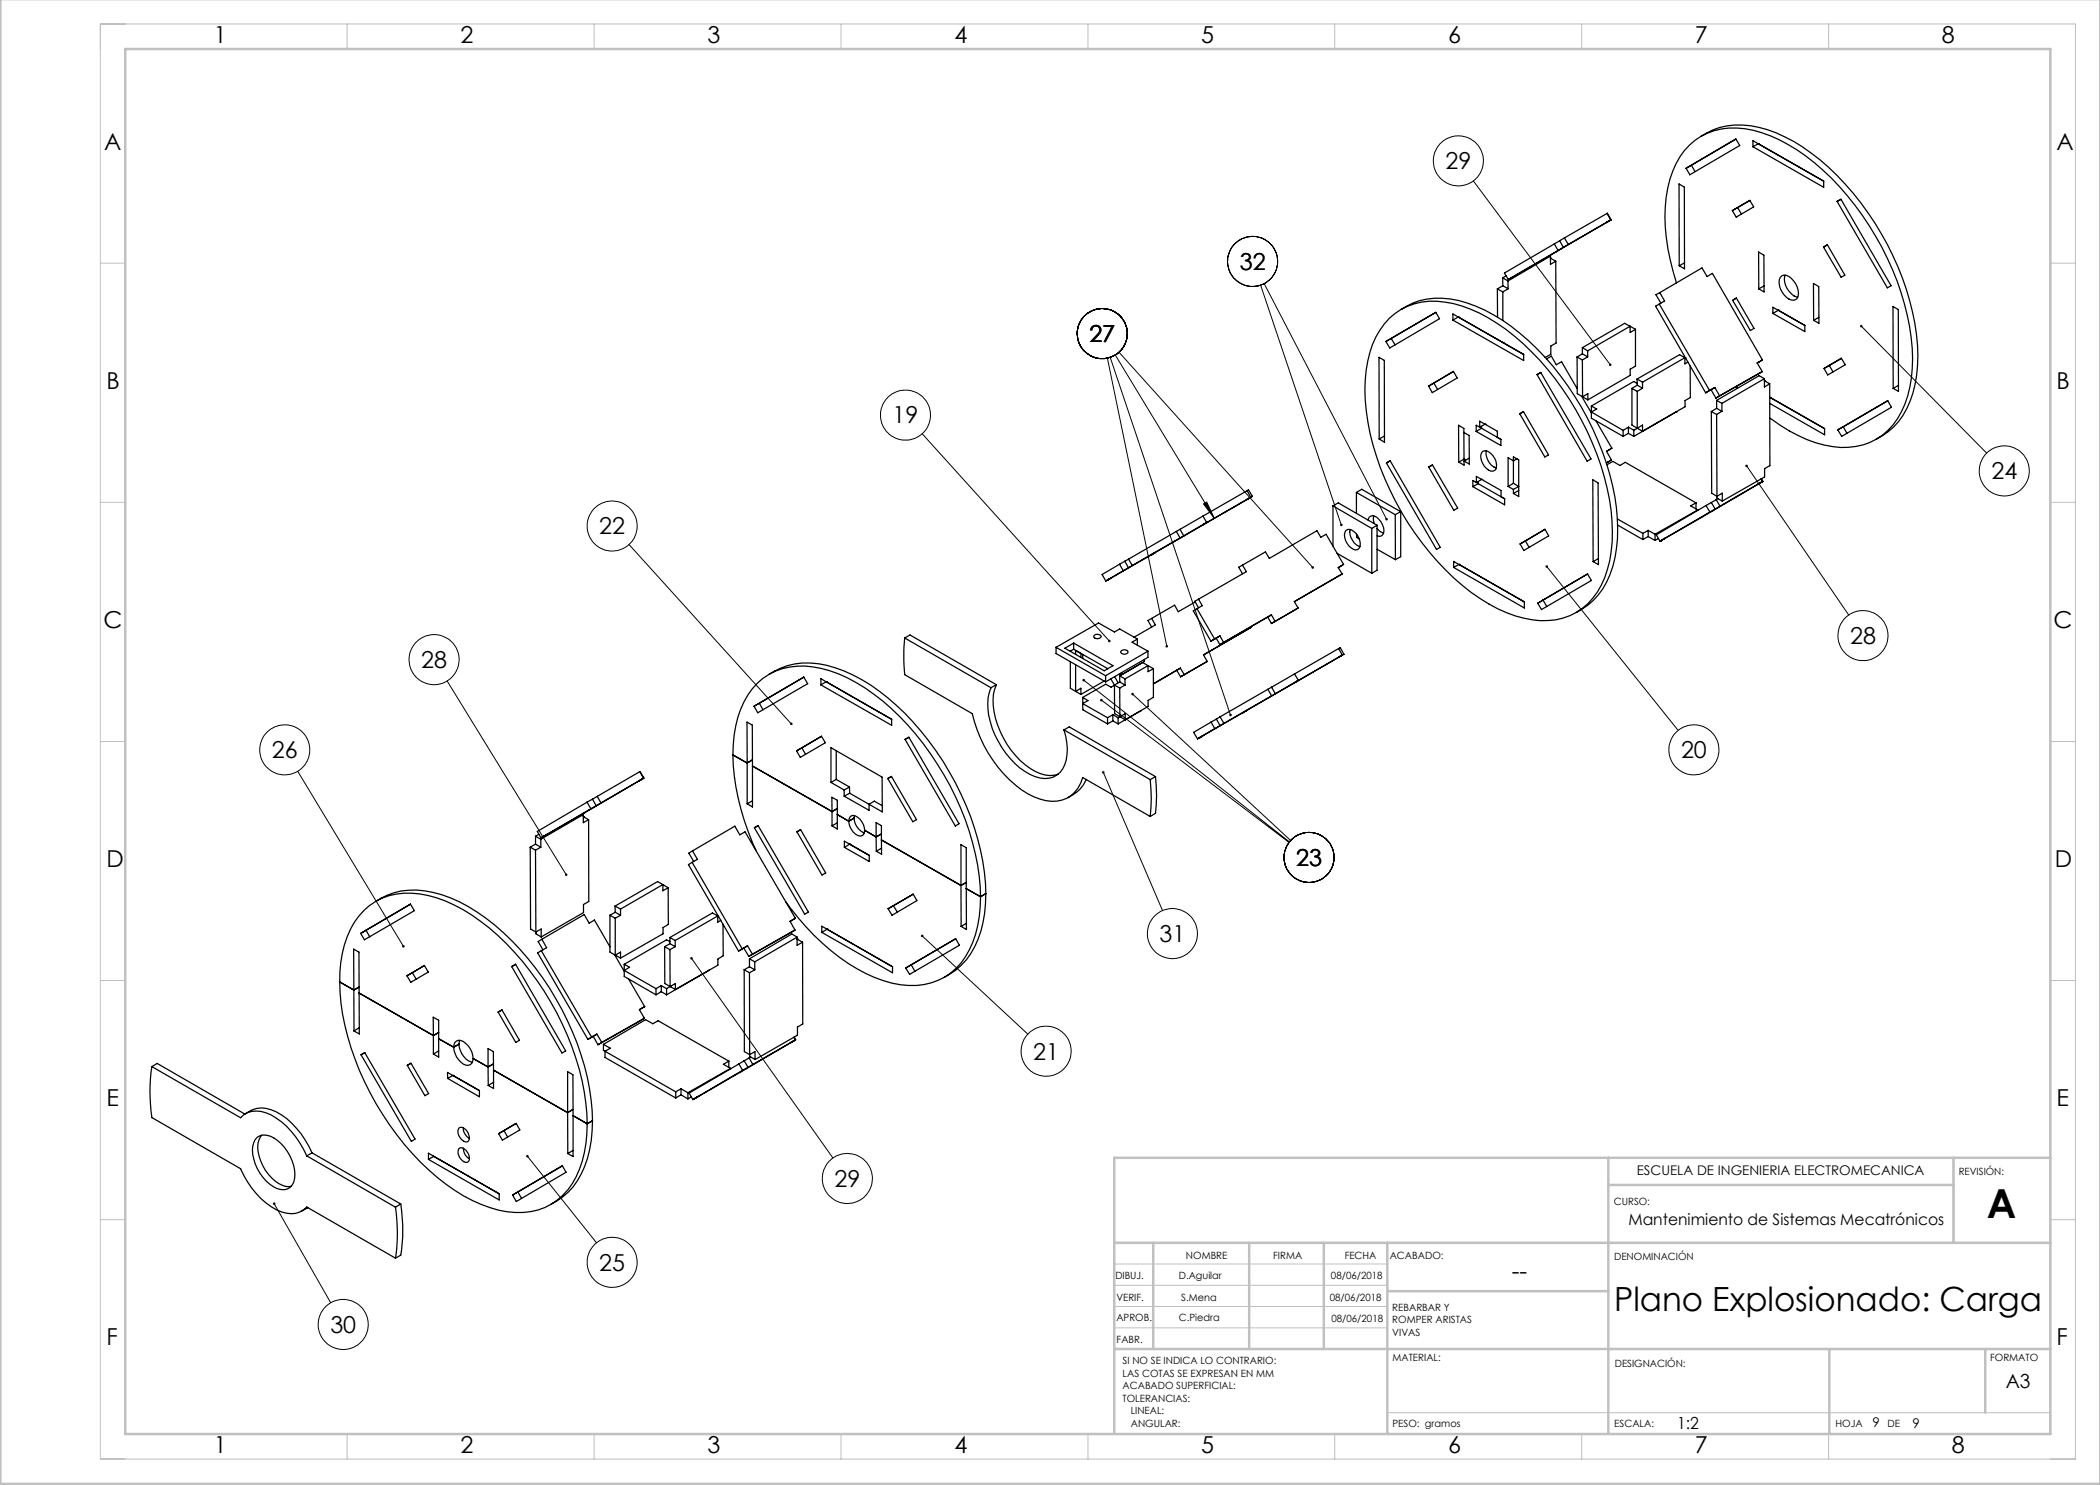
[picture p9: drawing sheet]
<svg xmlns="http://www.w3.org/2000/svg" width="420mm" height="297mm" viewBox="0 0 420 297" stroke-linecap="round" stroke-linejoin="round" font-family="sans-serif">
<g fill="none" stroke="#000" stroke-width=".2">
<path d="M294.7 36.2l27.4 36.8M252.1 57l16.2 48M252.8 56.7l24.5 47.2M221.5 71.6l11.9 57.7M222 71.5l24.1 71.5M223.1 71l19.8 32.6M223.8 70.4l38.7 43.1M372.3 65.2l25 25.4M184.4 86.7l37.5 41.5M349.3 93.2l20.4 29.8M125.8 108.9l32.5 35.9M240.7 100.8l.6-.4 1.6 3.2z"/>
<path d="M309.4 113.3l26.2 32.8M89.4 136.2l23.8 38.7M216.7 136l41.2 32.4M226.5 138.8l31.6 29.3M59.5 154.3l21.2 35M220.3 140l37.5 28.5M220.7 154.5l11.8 27.6M138.3 191.7l28.3 39.9M184.4 187.2l21.2 19.6M105.5 231.2l13.8 17.4M54.8 240.7l11.3 19.9"/>
<circle cx="291.7" cy="32.2" r="5"/>
<circle cx="250.5" cy="52.3" r="5"/>
<circle cx="220.4" cy="66.7" r="5"/>
<circle cx="181.1" cy="83" r="5"/>
<circle cx="400.9" cy="94.2" r="5"/>
<circle cx="122.4" cy="105.2" r="5"/>
<circle cx="86.8" cy="131.9" r="5"/>
<circle cx="372.6" cy="127.1" r="5"/>
<circle cx="56.9" cy="150" r="5"/>
<circle cx="338.8" cy="150" r="5"/>
<circle cx="261.8" cy="171.5" r="5"/>
<circle cx="234.5" cy="186.7" r="5"/>
<circle cx="209.2" cy="210.2" r="5"/>
<circle cx="169.5" cy="235.7" r="5"/>
<circle cx="122.4" cy="252.5" r="5"/>
<circle cx="68.6" cy="264.9" r="5"/>
</g>
<g fill="none" stroke="#c0c0c0" stroke-width=".2">
<path d="M20.1 4.8h395v287h-395zM69.4 4.8v5M118.8 4.8v5M168.2 4.8v5M217.6 4.8v5M266.9 4.8v5M316.3 4.8v5M365.7 4.8v5M20.1 52.6h4.9M410.1 52.6h5M20.1 100.5h4.9M410.1 100.5h5"/>
<path d="M20.1 148.3h4.9M410.1 148.3h5M20.1 196.1h4.9M410.1 196.1h5M20.1 243.9h4.9M222.8 257.1h54.7M222.8 252.8h54.7M410.1 243.9h5M222.8 261.3h54.7M222.8 265.6h54.7M69.4 286.8v5M118.8 286.8v5"/>
<path d="M168.2 286.8v5M217.6 286.8v5M266.9 286.8v5M277.5 282.5h132.6M316.3 286.8v5M365.7 286.8v5"/>
</g>
<g fill="none" stroke="#c0c0c0" stroke-width=".5">
<path d="M.1 -.1v296.9h419.9M25 9.8h385.1v277h-385.1zM321.6 237h69.1M321.7 231.6v55.2M390.7 231.6v17M410.1 231.6h-187.3v55.2M222.8 248.6h187.3M230.6 248.6v21.2M249.8 248.6v21.2M264.8 248.6v21.2M277.5 248.6v38.2M277.6 258.2h44.1"/>
<path d="M222.8 269.8h187.3M365.9 269.8v17M397.1 269.8v12.7"/>
</g>
<path d="M221.7 128l-.1 .2a.26 .26 0 0 0 .2 .2 .26 .26 0 0 0 .2 0l-.1-.2 .1 .2a.26 .26 0 0 0 .1-.4 .26 .26 0 0 0-.4 0zM309.2 113.1a.25 .25 0 0 0 0 .4 .25 .25 0 0 0 .4-.2 .25 .25 0 0 0-.4-.2l.2 .2zM184.3 187l.1 .2-.1-.2a.26 .26 0 0 0 .1 .4 .26 .26 0 0 0 .3-.3 .26 .26 0 0 0-.4-.1zM158.2 144.5l-.2 .1a.25 .25 0 0 0 .1 .4 .25 .25 0 0 0 .3 0l-.1-.2 .2 .1a.26 .26 0 0 0-.1-.3 .26 .26 0 0 0-.2-.1zM226.3 138.6a.25 .25 0 0 0 0 .5 .25 .25 0 0 0 .4-.2 .25 .25 0 0 0-.3-.3l.1 .2zM220.1 139.9a.25 .25 0 0 0 .1 .4 .25 .25 0 0 0 .3-.3 .25 .25 0 0 0-.4-.2l.2 .2zM216.5 135.9a.25 .25 0 0 0 .2 .4 .25 .25 0 0 0 .3-.3 .25 .25 0 0 0-.4-.1l.1 .1zM372.1 65a.24 .24 0 0 0 0 .4 .24 .24 0 0 0 .4-.1 .25 .25 0 0 0-.4-.3l.2 .2zM105.4 231l.1 .2-.2-.2a.26 .26 0 0 0 0 .5 .26 .26 0 0 0 .4-.2 .26 .26 0 0 0-.3-.3zM80.5 189.1a.25 .25 0 0 0 0 .3 .25 .25 0 0 0 .3 .1l-.1-.2 .2 .1a.25 .25 0 0 0 0-.3 .25 .25 0 0 0-.4 0zM240.7 100.8l.6-.4 1.6 3.2zM262.4 113.3a.26 .26 0 0 0 0 .4 .26 .26 0 0 0 .3 0l-.2-.2 .2 .2a.26 .26 0 0 0 0-.4 .26 .26 0 0 0-.3 0zM245.9 142.8a.27 .27 0 0 0 0 .4 .27 .27 0 0 0 .3 .1l-.1-.3 .1 .3a.26 .26 0 0 0 .1-.4 .26 .26 0 0 0-.4-.1zM233.2 129.1a.25 .25 0 0 0-.1 .3 .25 .25 0 0 0 .3 .1v-.2v.2a.25 .25 0 0 0 .2-.4 .25 .25 0 0 0-.4 0zM349.2 93a.25 .25 0 0 0 0 .4 .25 .25 0 0 0 .4-.2 .25 .25 0 0 0-.3-.3l-.1 .1 .1 .2zM113.1 174.8a.25 .25 0 0 0-.1 .3 .25 .25 0 0 0 .4 .1l-.2-.3 .2 .2a.25 .25 0 0 0 0-.3 .25 .25 0 0 0-.3 0zM138.1 191.4a.26 .26 0 0 0 .1 .5 .26 .26 0 0 0 .4-.2 .26 .26 0 0 0-.4-.3l.1 .3zM321.8 72.8a.26 .26 0 0 0 .1 .3 .26 .26 0 0 0 .3 .1l-.1-.2 .1 .2 .1-.3a.25 .25 0 0 0-.2-.2 .25 .25 0 0 0-.3 .1zM268.1 104.8a.27 .27 0 0 0 0 .3 .27 .27 0 0 0 .3 .1l-.1-.2 .1 .2a.26 .26 0 0 0 .1-.4 .26 .26 0 0 0-.4 0zM277.1 103.7v.3l.3 .1-.1-.2 .1 .2a.26 .26 0 0 0 .1-.5 .26 .26 0 0 0-.4 .1zM220.5 154.3a.25 .25 0 0 0 0 .4 .25 .25 0 0 0 .4-.2 .25 .25 0 0 0-.3-.3l.1 .3zM54.6 240.6a.25 .25 0 0 0 .1 .4 .25 .25 0 0 0 .3-.2 .25 .25 0 0 0-.3-.3l.1 .2z" fill="#000"/>
<g fill="none" stroke="#000" stroke-width=".25">
<path d="M335.8 36.8l1.1 .6v16.4l-1.1-.6zM337.2 33.7l10-5.9 .7 1.3-9.9 5.9zM338.3 33.1l-1.1 .6M338.3 33.1l.7 1.2M340.3 27.2a14.6 14.6 0 0 1 13.1-1.3 36.7 36.7 0 0 1 15.6 10.9 56.3 56.3 0 0 1 14.5 32.2 23.7 23.7 0 0 1-2.9 14.1 13.1 13.1 0 0 1-5.4 4.7M347.2 27.8l-8.9 5.3M350.6 28.1l14.1 8.1v1.3l-14.1-8.2zM351.6 28.7h.1M351.6 28.7l-1 .6M299.5 57.8l1.1 .6M299.5 57.8v5.6M300.5 55.6l1.1 .6"/>
<path d="M300.5 55.6l.1 1.5M300.6 58.4v5.7M300.6 57.1l1 .6M300.6 57.1l-1.1 .7M301.2 55.2l-.7 .4M301.6 56.2v1.5M301.6 57.7l-1 .7M301.7 55.9h.1M301.7 55.9l1-.6-1 .6M310 51.1l.1 .1M310.1 51.6h.1M310.1 51.2l-8.5 5"/>
<path d="M310.1 51.2v1.7l1-.7M310.1 51.6l1 .6M310.9 48.8l.7 1.3M310.9 48.8l-10 5.8 .8 1.3M311.1 52.2l.1 16.4-1 .6v1.7l-1.2 .6M311.6 50.1l-9.9 5.8M311.9 48.2l.8 1.3M311.9 48.2l-1 .6M312.7 49.5l-1.1 .6M312.9 47.6l.8 1.3M312.9 47.6l-1 .6M313.7 48.9l-1 .6"/>
<path d="M321.4 42.7l.8 1.3M321.4 42.7l-8.5 4.9M322.2 44l-8.5 4.9M322.2 44l-1 .6 1-.6M322.2 44l-20.5 11.9M332 58.5l8.4-4.9 1 1.7 1.1-.6 10 17.3M332 58.5l.9 1.7-1 .6M332 58.5l-.8 .4 1 1.7M335.3 56.6a38.8 38.8 0 0 1-1.7-19 14.4 14.4 0 0 1 7.9-11 16.2 16.2 0 0 1 12.7 .6 42.6 42.6 0 0 1 16.9 13.9 53.5 53.5 0 0 1 11.4 30.6 20.8 20.8 0 0 1-3.9 13.2 13 13 0 0 1-13.8 4.1 30.6 30.6 0 0 1-10.9-5.4M336.9 52.6l-1.1 .6M346.5 42.1l3.5-2 .7 1.3-3.5 2zM347.5 41.5l-1 .6"/>
<path d="M347.5 41.5l.8 1.3M350 40.1l-2.5 1.4M351.7 50.4l1.1 .6v7.4l-1-.6zM352.8 57.2l-1 .6M356.1 55.5a1.36 1.36 0 0 1 2.1 .2 3.7 3.7 0 0 1 1.2 4 1.42 1.42 0 0 1-2.1-.3 3.7 3.7 0 0 1-1.2-3.9zM357 55a3.8 3.8 0 0 0 2.6 4.4M362.7 56.7l1 .6 .1 7.4-1.1-.6zM364.7 49.4l.8-.4 3.5 6-.8 .5zM367.4 40.3l.8-.4 10 17.2-.7 .5zM275.8 71.5l1.1 .6v16.3l-1.1-.6zM277.8 63.7a13.3 13.3 0 0 1 12.9-3 33.6 33.6 0 0 1 15.6 9.6 57.3 57.3 0 0 1 15.9 31.9 26.7 26.7 0 0 1-1.9 14.8 12.5 12.5 0 0 1-13.8 7 28.6 28.6 0 0 1-13.9-6.8 56.7 56.7 0 0 1-19.3-35 26.3 26.3 0 0 1 1.9-14.8l1.7-2.6zM278.2 67.7l-1 .6"/>
<path d="M278.2 67.7l.8 1.3M280.2 61.9a14.4 14.4 0 0 1 13.2-1.3 36.7 36.7 0 0 1 15.6 10.8 57.1 57.1 0 0 1 14.3 30.2 26.7 26.7 0 0 1-2 14.8 13.5 13.5 0 0 1-6.1 6.1M286.8 76.6l-1.1 .6M286.8 76.6l.7 1.3M287.2 62.5l.7 1.2-9.9 5.9-.8-1.3M287.2 62.5l-10 5.8M287.2 62.5l-9 5.2M290.6 64v-1.2l14.1 8.1M290.6 64l14.1 8.1v-1.2M290.7 74.3l.7 1.3-4.9 2.9-.8-1.3M290.7 74.3l-5 2.9M290.7 74.3l-3.9 2.3"/>
<path d="M291.6 63.4h.1M291.6 63.4l-1 .6M299.5 67.9h.1M300.6 68.5h.1M307.4 74.9l.8-.4 10 17.3-.8 .4zM309.3 71.8l1-.6 1 1.8 1-.6 3.1 5.3M315.4 71.4l1.1 .6M315.4 71.4l.1 7.3 1 .7M316.3 79.3l2 3.3M316.5 72v7.4M316.5 70.8l-1.1 .6M316.5 70.8l1 .6"/>
<path d="M316.5 69.5v1.3M316.5 69.5l1 .7M316.5 79.4l1.1-.7v1.3M316.5 79.3v.1M316.5 79.4l1.1 .6M317.5 70.2v1.2M317.5 71.4l-1 .6M326 65.3v1.2l1.1-.6M326 65.3l-8.5 4.9M326 65.3h.1M326.4 77.7l1 .6M326.4 77.7v7.3l1 .7"/>
<path d="M327.1 65.9v7.3l-1.1 .6v1.3l-8.4 4.9M327.1 65.9l-2.2-1.2-8.4 4.8M327.4 75.8l1.1 .6M327.4 75.8v1.2M327.4 78.3v7.4M327.4 77l1.1 .6M327.4 77l-1 .7M327.4 76.7l-.7-.4-8.4 4.9M328.5 76.4v1.2M328.5 77.6l-1.1 .7M331.9 60.8l10 17.3M331.9 60.8l-.8 .4 10 17.4"/>
<path d="M337 71.5h.1M337 71.5l-8.5 4.9M337 71.5v1.3l.6-.4M337 71.5l-1.1-.6-8.5 4.9M337 71.5l.1 .1M338 73.2l.1 6.3-1.1 .6v1.2l-8.5 5M341.9 78.1l-.8 .5M342.2 77.9l-1.1 .7M342.2 77.9l1 1.7M343 77.5l.9 1.7M343 77.5l-1.1 .6M343 77.5l-.8 .4"/>
<path d="M343.9 79.2l-.7 .4M346.5 60.1l.8-.5 3.5 6.1-.7 .4zM347.2 77.3l.3 .3M351.4 72.6l1.1 1.7M352.5 74.3l-8.6 4.9M352.5 74.3l-9.3 5.3M352.5 72l-1.1 .6M352.9 76.2h.1M352.9 75.7l-8.5 5M352.9 75.7v1.7l1-.6M352.9 75.7l-1.1-.6-8.5 5M352.9 76.2l1 .6"/>
<path d="M353.9 79.4l11 6.3v1.3l-11-6.3M353.9 76.8l.1 16.3-1.1 .6v1.7l-8.4 4.8M354.6 62.7v-1.2l6.4 3.6M354.6 62.7l6.4 3.6v-1.2M355.7 62.1h.1M355.7 62.1l-1.1 .6M355.7 62.1l5.3 3M363.8 63.5l-1.1 .6M364.8 73.7l3.5-2.1 .7 1.4-3.5 2zM365.9 73.1l-1.1 .6M365.9 73.1l.7 1.3M368.3 71.7l-2.4 1.4"/>
<path d="M378.6 61.3l1.1 .6v16.4l-1.1-.6zM379.7 77.1l-1.1 .6M249.4 98.1l.8 1.3M249.4 98.1l-8.8 5.1M249.4 98.1l.3-.1 .8 1.3M250.2 99.4l-9.6 5.5 .7-.4M250.5 99.3l-29 16.7M250.5 99.3l-1.1 .6 .8-.5M271.3 98.5l7.7 4.4M271.3 98.5l1-.6 7.8 4.4M271.3 98.5v4.2M276.9 87.2l-1.1 .6"/>
<path d="M277.3 92.6l.7-.5 10 17.4-.7 .4zM278 92.2l-.7 .4M285.7 93.4l.8-.4 5 8.6-.7 .5zM292.8 86.5l1 .6 .1 5.7-1.1-.6M292.8 86.5v-.8l-1.1-.6v7.3M292.8 86.5v5.3M292.8 92.2v.8l-1.1-.6M292.8 91.8l-1.1 .6M292.8 91.8l.4 .2M293.9 91.6l-1.1 .6M294.6 97.3l6.3 3.7v-1.3M295.2 86.3l5 2.8v-1.2"/>
<path d="M295.3 96.5v-1.2l4.9 2.8v1.2l.7 .4M295.3 96.5l-.7-.4v1.2M295.6 96.7l-1 .6M295.6 96.7l5.3 3.1M295.6 96.3v.4M295.9 85.4v-1.2l3.6 2.1v1.2l.7 .4M295.9 85.4l-.7-.3v1.2M296.3 85.7l-1.1 .6M296.3 85.7l3.9 2.2M296.3 85.3v.4M296.3 95.9h.1M296.3 95.9l-1 .6"/>
<path d="M296.5 90.3a1.29 1.29 0 0 1 1.7 .4 2.97 2.97 0 0 1 1 3.1 1.13 1.13 0 0 1-1.9-.1 3 3 0 0 1-1-3.1zM297 84.8h.1M297 84.8l-1.1 .6M297.3 90.2a3.2 3.2 0 0 0 2 3.4M301.6 97.3l1.1 .6M302.7 96.7v-5.3l1 .6v7.3l-1-.6M302.7 97.9v.8M302.7 96.7l-1.1 .6M302.7 96.7l1 .6-1 .6M303.4 91.8l-.7 .4-1.1-.7v5.8M303.7 98.1l-1 .6M304 82.8l.7-.5 5 8.7-.7 .4z"/>
<path d="M318.3 81.2l1 .6-1 .6 6.3 3.7M318.3 81.2v2.4l6.3 3.7M318.6 96l1 .6 .1 16.3-1.1-.6zM319.2 84.2l3.2 5.4M321.3 92.6l1-.6zM321.3 90.3l1 1.7M321.4 93l1.2-.7 1.4 .8 1-.6 14.2 8.1M322.4 89.6l-1.1 .7M324.6 86.1v1.2M325.7 85.4l1 .6M325.7 85.4l-1.1 .7M325.7 85.4v1.3"/>
<path d="M325.7 86.7l1.1 .6M325.7 86.7l-1.1 .6M326.7 86l.1 1.3M327.4 85.7l1.1-.7v1.3M327.4 85.7l1.1 .6M327.5 85.7l-.8 .3M335.2 82.4h.1M335.2 82.4l-8.4 4.9M342.3 82.3l1 .6M342.3 82.3v16.3l1.1 .7M343.3 99.9l.7 1.3M343.3 99.9l-1 .6"/>
<path d="M343.3 82.9l.1 16.4M343.3 80.1l1.1 .6M343.3 81.7l1.1 .6M343.3 80.1v1.6M343.3 81.7l-1 .6M343.4 99.3l1.1-.7v1.6M343.4 99.2v.4l1.1 .6M343.6 99.7l-.3 .2M344.4 82.3l-1.1 .6M344.4 80.7v1.6M352.2 95.8l.3 .5M352.3 95.7l.3 .6"/>
<path d="M352.5 96.3l-8.5 4.9M352.6 96.3l-1.1 .6 1-.6M352.6 96.3l-20.5 11.9M367.6 86l9.9-5.9 .8 1.4-10 5.8zM367.6 86l1.1-.6 .7 1.3M221.5 116h.1M221.5 116l.7-.4-1 .6M223.9 112.9l.7 1.3M223.9 112.9l-3.5 2 .8 1.3M224.6 114.2l-3.4 2M225 112.3l.7 1.3M225 112.3l-1.1 .6"/>
<path d="M225.7 113.6l-1.1 .6M225.7 111.8l.7 1.3M225.7 111.8l-.7 .5M226.4 113.1l-.7 .5M230.3 110.9h.1M231 110.5l-.7 .4M235.3 106.3l.7 1.3M235.3 106.3l-9.6 5.5M236 107.6l-9.6 5.5M236 105.9l.7 1.3M236 105.9l-.7 .4M236.7 107.2l-.7 .4"/>
<path d="M239.7 119.8l.8 1.3-1.1 .6M239.7 119.8l-.7 .5 .7 1.3M240.6 103.2l.7 1.3M240.6 103.2l-4.6 2.7M241.3 104.5l-4.6 2.7M248.5 113l.8 1.3-9.6 5.5M248.5 113l-.7 .4 .7 1.4M266.6 101.2l7.8 4.5M266.6 101.2l1.1-.6 7.7 4.5M266.6 101.2v8M267.4 110.7l7 3.9M267.7 113.5l.7 1.3"/>
<path d="M268.4 114.8l-9.5 5.5M268.7 112.9l-3.5-6-1 .6-.8-1.4-9.5 5.6-.8-1.3-4.6 2.6M268.7 112.9l-1 .6M269.1 106.1a1.11 1.11 0 0 1 1.6 .2 2.98 2.98 0 0 1 1.1 3.4 1.03 1.03 0 0 1-1.5-.1 2.96 2.96 0 0 1-1.2-3.5zM270 105.9a3.2 3.2 0 0 0 2 3.4M271.3 106.9v.6l.6 .3M273.6 104a1 1 0 0 1 .7-.9 1 1 0 0 1 1.1 .4 3.5 3.5 0 0 1 1.3 3.1 .89 .89 0 0 1-1.3 .6M274.4 105.7v8.9M274.7 103.2v1l.2 .5M275.4 105.7l.6 .6 .7 .3M275.4 109.9l3.7 2M275.4 105.1l-1 .6"/>
<path d="M275.4 105.1v8.9l-1 .6M279 102.9l.1 9M280.1 102.3v9l-1 .6M280.1 102.3l-1.1 .6M290.7 112.3l14.2 8.1v1.2l-14.2-8.1zM291.8 112.9h.1M291.8 112.9l-1.1 .6M291.8 112.9l13.1 7.5M305.1 108.2l-1.1 .6M305.1 108.2l.7 1.3M309 105.9l.7 1.3-4.9 2.9-.8-1.3M309 105.9l-5 2.9"/>
<path d="M309 105.9l-3.9 2.3M317.5 114.8l-8.9 5.2M319.7 111.7l-1.1 .6M323.5 103.8l5.1 2.9M323.5 105l5.1 2.9M328.6 106.7v1.2M329.6 106.1l-1 .6M329.6 106.1l1.4 .8M329.6 106.1v1.2M329.6 107.3l1.4 .8M329.6 107.3l-1 .6M331 106.9v1.2"/>
<path d="M331.7 107.7l-.7 .4M332.1 108.2h.1M332.1 108.2l1-.6-1.1 .6M339.2 100.6l-1.1 .6 1.4 .8M339.2 100.6v1.2M339.5 102l-8.5 4.9M339.5 102v.1M341.2 101.1l.8 1.3M341.2 101.1l-9.9 5.9 .7 1.2M342 102.4l-10 5.8M342.3 100.5l.7 1.3M342.3 100.5l-1.1 .6"/>
<path d="M343 101.8l-1 .6M344 101.2l-1 .6M153.8 134.8a14.5 14.5 0 0 1 13.2-1.2 39.1 39.1 0 0 1 17.2 12.6 55.7 55.7 0 0 1 12.9 30.4l.1 2.1M164.2 135.7l14.1 8.2v1.2l-14.1-8.1zM165.2 136.3h.1M165.2 136.3l-1 .7M180.9 127.6a38.2 38.2 0 0 0 0 7.3l13.6 7.8a25.8 25.8 0 0 0 11 16 8.6 8.6 0 0 0 7.9 1 6.5 6.5 0 0 0 3.1-4.2l13.5 7.8M180.9 127.6l17.3 9.9M180.9 127.6l1.1-.6 17.3 9.9M198.2 137.5a12.1 12.1 0 0 0 .8 9.5 17.1 17.1 0 0 0 7 7.9 4.9 4.9 0 0 0 6-.4 7.3 7.3 0 0 0 1.4-5.9l-.6-2.6M199.3 136.9a10.4 10.4 0 0 0 .2 8.1 16.3 16.3 0 0 0 8.6 9.7 4.9 4.9 0 0 0 3.5 .1M199.3 136.9l-1.1 .6"/>
<path d="M211.2 129.5l9.9 5.6M211.2 129.5v1.2l9.9 5.7M213 129.6l1.7-1 7.9 4.5-1.8 1.1zM214.1 132.3v5.4l1 .6M214.7 128.6v1.3M214.7 129.9l6.8 3.8M214.7 129.9l-.7 .3M215.1 138.3h.1M215.1 138.3l1.1 .6M215.1 138.3l1.1-.6v1.2M215.1 130.1v.8M215.1 133v5.3"/>
<path d="M215.1 130.1l1.1 .6M215.2 130.1h-.1M216.2 130.7h.1M216.2 130.7v.8M216.5 130.9v.8M216.5 139.5l1.1 .6-1.1 .6 5 2.8M216.5 139.5l.1 2.5 4.9 2.8M218.8 127.1l.7-.2a.57 .57 0 0 1 .7 .6l-.5 .2h-.5l-.4-.2zM220.8 136.2l-4.6 2.7M221.1 135.1v1.3M221.5 133.7v.1M222.2 135.8l.7 1.2"/>
<path d="M222.9 137.1l-.7 .3-1-.6-4.7 2.7M222.9 137v5.7l1.1 .6M222.9 137l1 .6M222.9 135.3l.7 1.3M223.9 137.6l.1 5.7M223.9 136.4l-1 .6M223.9 136.4l1.1 .6M223.9 135.2l1.1 .6M223.9 135.2v1.2M224.2 130.2l.7-.2 .5 .1 .2 .3a.83 .83 0 0 1-.7 .4 .83 .83 0 0 1-.8-.4zM224.3 134.5v.5l-.4-.2M225 137l-1.1 .6"/>
<path d="M225 135.8v1.2M227.5 127.8l-3.6-2-1 .6-3.2-1.8-8.5 4.9M227.5 127.8l-1.1 .6 3.2 1.8M227.5 127.8v1.2M228.5 132.5l1.1 .6M228.9 131.9v.4l-5 2.9M229.6 130.2v1.3l-8.5 4.9M229.6 130.2l-8.5 4.9M229.6 133.1l-4.6 2.7M229.6 133.1v1.2l1.1-.6M229.6 133.1h.1M229.6 133.1l1.1 .6"/>
<path d="M230.3 123.7l.8 1.3-4.3 2.5M230.3 123.7l-.7 .4 .7 1.3M230.7 133.7v5.7l-1.1 .7v1.2l-4.6 2.7M235.3 134.1l.8 1.3M236.1 133.6l.8 1.3-.8 .5M236.1 133.6l-5.4 3.2 4.6-2.7M236.1 133.6l-.8 .5M239 120.4l-3.3 1.9-.8-1.3-4.6 2.7M239.4 121.7l3.5 6.1M239.4 121.7l-.7 .5 3.5 6M241.4 132.3l-5.3 3.1M241.4 132.3l-.7 .4"/>
<path d="M242.9 127.8l-.7 .4M243.2 127.6l-1 .6M243.2 127.6l.8 1.3M244 127.2l.7 1.3M244 127.2l-1.1 .6M244 127.2l-.8 .4M244.7 128.5l-.7 .4M250.2 125.3v.2M250.2 125.5l-9.5 5.5 .7 1.3M250.2 125.5l-.7 .4M253.5 123.4l-9.5 5.5M253.5 123.4l.8 1.3"/>
<path d="M253.6 137.9l.7 1.3M253.6 137.9l-9.6 5.5M254.3 123l.7 1.3M254.3 123l-9.6 5.5M254.3 123l-.8 .4M254.3 139.2l-9.5 5.5M254.3 137.4l.8 1.3M254.3 137.4l-.7 .5M255 124.3l-.7 .4M255.1 138.7l-.8 .5M258.9 120.3l.7 1.3M258.9 134.8l.8 1.3-.8 .4"/>
<path d="M258.9 134.8l-4.6 2.6M259.6 121.6l-4.6 2.7M259.6 121.6l-5.3 3.1M267.7 129.7l.8 1.3M267.7 129.7l-8.8 5.1M267.7 129.7l.3-.2 .8 1.3M268.5 131l-13.4 7.7M268.8 130.8l-29 16.8M268.8 130.8l-1.1 .6 .8-.4M307.6 120.6l9.9-5.8 .8 1.3-10 5.8zM308.6 120l-1 .6M308.6 120l.8 1.3"/>
<path d="M118.5 159.8l.7 1.3M118.5 159.8l-1.1 .6M119.5 159.3l.7 1.3M119.5 159.3l-1 .5M128 154.3l.7 1.3M128 154.3l-8.5 5M128 154.4l.8 1.2M128.7 155.6l-8.5 5M128.8 155.6l-1.1 .6 1-.6M128.8 155.6l-20.5 11.9M146.6 151a20.8 20.8 0 0 1 3.9-13.2 13 13 0 0 1 13.8-4.1 33.5 33.5 0 0 1 15.6 9.6 56.4 56.4 0 0 1 16.1 34l.1 2M146.6 151a47.8 47.8 0 0 0 4.6 19"/>
<path d="M146.6 151l2.8 1.6M149.4 152.6v-8.2l1.1 .6v8.2M149.4 152.6v8.2M150.5 153.2l15.9 9.1M150.5 152l-1.1 .6M150.5 153.2v8.2l-1.1-.6M150.8 141.2l10-5.8 .7 1.3-9.9 5.9zM150.8 141.2l1.1-.6 .7 1.4M159.3 150.2l5-3 .8 1.4-5 2.9zM160.4 149.6l-1.1 .6M160.4 149.6l.7 1.2M164.3 147.3l-3.9 2.3"/>
<path d="M166.2 156.5l2.6 1.5M166.2 156.5v-7l10.2 5.9 .1 7-6.6-3.8M167.3 155.9l-1.1 .6M167.3 150.1v5.8M167.3 155.9l2.6 1.5M168.8 159.2l5 2.9v-1.2l1.1-.7 1.6 .9M168.8 158v1.2M169.9 157.4l-1.1 .6M169.9 157.4v1.2M169.9 158.6l-1.1 .6M177.6 155.7l.7-.4 5 8.6-.7 .5zM181 147.9l.8-.4 10 17.2-.7 .5z"/>
<path d="M212.8 146l17.2 9.9M212.8 146l1.1-.6 17.2 9.9M217.2 155.9a6.8 6.8 0 0 1-3.6 3.6M221.5 143.5v1.3M222.6 142.9l-1.1 .6M222.6 142.9l1 .6M222.6 142.9v1.3M222.6 144.2l1 .6M222.6 144.2l-1.1 .6M223.6 143.5v1.3M224 143.3h.1M224 143.3l1-.6v1.3"/>
<path d="M224 143.3l1 .7M224 143.3l-.4 .2M228.2 142.1l-4.6 2.7M230 155.9a32.2 32.2 0 0 1 0 7.4M231.1 155.3a31.9 31.9 0 0 1 0 7.4l-1.1 .6M231.1 155.3l-1.1 .6M239.8 147.6h.1M239.8 147.6l.8-.4-1.1 .6M242.2 144.4l.8 1.3M242.2 144.4l-3.5 2.1 .8 1.3M243 145.7l-3.5 2.1M243.3 143.8l.7 1.3"/>
<path d="M243.3 143.8l-1.1 .6M244 145.1l-1 .6M244 143.4l.8 1.3M244 143.4l-.7 .4M244.8 144.7l-.8 .4M248.6 142.5h.1M249.3 142.1l-.7 .4M106 169.4l.1 16.4 1.1 .6M106 169.4l1.1 .6M107.1 170l.1 16.4M107.1 167.2l1.1 .6M107.1 168.8l1.1 .6"/>
<path d="M107.1 167.2v1.6M107.1 168.8l-1.1 .6M107.8 166.9l-.7 .3M108.2 169.4l-1.1 .6M108.2 167.8v1.6M108.3 167.5h.1M108.3 167.5l1-.5-1.1 .6M116.5 162.8l.2 .1M116.7 163.3h.1M116.7 162.9l-8.5 4.9M116.7 162.9v1.6l1-.6M116.7 163.3l1 .6"/>
<path d="M117.4 160.4l.8 1.3M117.4 160.4l-9.9 5.9 .7 1.3M117.7 163.9l.1 16.4-1.1 .6v1.6l-8.5 4.9M118.2 161.7l-10 5.9M119.2 161.1l-1 .6M120.2 160.6l-1 .5M132.6 176.9v1.2l1-.6M132.6 176.9l-8.5 4.9M132.6 176.9l-1.1-.6-8.5 4.9M132.6 176.9l1 .6M133.6 177.5l.1 7.4-1.1 .6v1.3l-8.5 4.8M138.4 172.5l10 17.3"/>
<path d="M138.4 172.5l-.7 .4 10 17.3M138.5 170.2l8.5-5 1 1.8 1-.6 10.1 17.3M138.5 170.2l1 1.7-1.1 .6M138.5 170.2l-.7 .4 .9 1.7M150.5 160.2l-1.1 .6M150.9 165.6l.7-.5 10.1 17.3-.8 .4zM159.4 166.4l.7-.5 5 8.7-.7 .4zM166.4 162.3v-2.8l1.1 .6v5.7l-1.1-.6M166.4 162.3v2.9M167.5 162.9l2.3 1.3M167.5 161.7l-1.1 .6M167.5 164.6l-1.1 .6"/>
<path d="M168.9 168.2l4.9 2.9v1.2l-4.9-2.8zM169.8 164.2a1 1 0 0 1 .5-1.1 1 1 0 0 1 1.3 .4 3.6 3.6 0 0 1 1.3 2.5M169.8 164.2a3.3 3.3 0 0 0 2.2 3 .95 .95 0 0 0 .9-1.2M169.9 168.8h.1M169.9 168.8l-1 .7M169.9 168.8l3.9 2.3M170.8 163.6a3.4 3.4 0 0 0 2.1 3M170.8 163.6l-1 .6M170.9 163.1l-.1 .5M172.9 166l2.3 1.4M175.2 167.4v-2.9l1.1 .6v2.9M175.2 167.4l.1 2.8"/>
<path d="M176.3 168l15.9 9.1M176.3 166.8l-1.1 .6M176.3 168v2.8l-1-.6M176.3 169.6l-1 .6M182.6 178.9l-3.9 2.2M192.2 177.1v-8.2l1.1 .6v8.2M192.2 177.1v8.2M193.3 177.7l2.8 1.6M193.3 176.5l-1.1 .6M193.3 177.7v8.2l-1.1-.6M196.1 179.3a21 21 0 0 1-3.9 13.3 13.1 13.1 0 0 1-13.8 4 34.4 34.4 0 0 1-15.6-9.6 56.2 56.2 0 0 1-5.6-6.6M197.2 178.7a20.8 20.8 0 0 1-3.9 13.2 12.9 12.9 0 0 1-4.5 3.6"/>
<path d="M197.2 178.7l-1.1 .6M67.9 196.4a51.6 51.6 0 0 0 8.7 26.5 47.4 47.4 0 0 0 17.9 17.2 18.3 18.3 0 0 0 13.1 1.9 13.4 13.4 0 0 0 8.9-9.8 26.6 26.6 0 0 0 .9-7.4M67.9 196.4a20.4 20.4 0 0 1 3.9-13.2 12.5 12.5 0 0 1 12.2-4.4 29.4 29.4 0 0 1 13.9 6.8 57.2 57.2 0 0 1 19.3 34.9l.2 4.3M67.9 196.4l2.9 1.6M70.8 198v8.2M70.8 198l-.1-8.2 1.1 .6v8.2M71.8 198.6l14.9 8.5M71.8 198.6l.1 8.2-1.1-.6M71.8 197.4l-1 .6M73.2 186.1l-1.1 .6M73.2 186.1l.7 1.3M75.2 180.3a13.8 13.8 0 0 1 11.5-1.8 33.1 33.1 0 0 1 15.6 9.6 57 57 0 0 1 15.9 31.8l.3 4.3"/>
<path d="M82.1 180.8l.8 1.3-10 5.9-.8-1.3M82.1 180.8l-10 5.9M82.1 180.8l-8.9 5.3M82.5 194.6l-1.1 .6M82.5 194.6l.7 1.2M84.9 193.1l.8 1.3-3.5 2.1-.8-1.3M84.9 193.1l-3.5 2.1M84.9 193.1l-2.4 1.5M102.3 193.3l.8-.4 10 17.3-.7 .4zM107.2 186.4l1-.6v1.6M107.2 186.4v.4l1 .6M108.3 190.1l10 17.3"/>
<path d="M108.3 190.1l-.8 .5 10.1 17.3M108.4 187.9l8.4-5 1 1.7 1.1-.6 3.1 5.4M108.4 187.9l.9 1.6-1 .6M108.4 187.9l-.8 .4 1 1.7M122 183.1l1 .6M122 183.1v7.3l2.1 1.2M122.9 190.9l1.9 3.4M123 181.2v1.3M123 181.2l1.1 .6M123 191h.1M123 191l1.1-.6v1.2M123 183.7v7.3"/>
<path d="M123 182.5l-1 .6M123 182.5l1.1 .6M124.1 181.8v1.3M124.1 183.1l-1.1 .6M124.8 192.9l1.1 .6-1.1 .6 6.4 3.6M124.8 192.9v2.4l6.4 3.7M125.7 195.8l3.2 5.5M131.2 197.7v1.3M132.3 197.1l1 .6M132.3 197.1l-1.1 .6M132.3 197.1v1.2M132.3 198.3l1 .7"/>
<path d="M132.3 198.3l-1.1 .7M132.9 189.3l.1 7.4 2.1 1.2v-1.2l-1.1 .6M132.9 189.3l1.1 .6M133.3 197.7v1.3M134 189.9v7.4M134 188.7l-1.1 .6M134 188.7l1 .6M134 187.5v1.2M134 187.5l1 .6M134 188.3l-.7-.3-8.5 4.9M134 197.3h.1M134 197.3l-.7 .4"/>
<path d="M135 189.3l-1 .6M135 188.1v1.2M141.8 194v.1M143.5 183.2h.1M143.5 183.2v1.2l.6-.3M143.5 183.2l-8.5 4.9M143.5 183.2l-1-.6-8.5 4.9M143.5 183.2l.2 .1M144.6 184.9v6.3l-1 .6v1.2l-10.3 6M148.4 189.8l-.7 .4M148.8 189.6l-1.1 .6M148.8 194l.1 16.3 1 .6"/>
<path d="M148.8 194l1.1 .6M149.5 189.2l1 1.6M149.5 189.2l-1.1 .6M149.5 189.2l-.7 .4M149.9 194.6v16.3M149.9 191.8l1.1 .6M149.9 193.4l1.1 .6M149.9 191.8v1.6M149.9 193.4l-1.1 .6M151 194l-1.1 .6M151 192.4v1.6M159.1 183.7l-1.1 .6 1 1.7-9.2 5.3-1-1.7"/>
<path d="M159.1 183.7l-1.1 .6M159.4 187.8h.1M159.4 187.4l-8.4 5M159.4 187.4v1.7l1.1-.6M159.4 187.4l-1-.6-8.5 5M159.4 187.8l1.1 .7M160.5 188.5v16.3l-1 .6v1.6l-8.5 4.9M164.4 185.2l14.1 8.2v1.2l-14.1-8.1zM165.4 185.8h.1M165.4 185.8l-1 .7M177.6 181.7l5-2.9 .8 1.3-5 3zM178.7 181.1l-1.1 .6"/>
<path d="M178.7 181.1l.8 1.3M181.2 193.6l9.9-5.9 .8 1.4-10 5.8zM181.2 193.6l1-.6 .8 1.3M193.3 184.7l-1.1 .6M30.4 213.3a33.6 33.6 0 0 0 0 10.2l17.7 10.2a16.1 16.1 0 0 0 8.2 8.7 4.4 4.4 0 0 0 5-1l17.8 10.2M30.4 213.3l17.7 10.3a4.4 4.4 0 0 1 5.1-1 15.6 15.6 0 0 1 8.1 8.6M30.4 213.3l1-.6 17.6 10.1M71.8 205.6l-1 .6M72.2 211l.8-.5 10 17.3-.7 .5zM81.5 213.1l.7-.4 3.5 6-.7 .4zM86.7 207.1v3.7M86.7 207.1l-.1-3.7 1.1 .6v7.4l-1-.6"/>
<path d="M87.7 207.7l3 1.7M87.7 206.5l-1 .6M87.7 210.2l-1 .6M89.5 215.7v-1.2l6.4 3.6M89.5 215.7l6.4 3.7v-1.3M90.6 215.1h.1M90.6 215.1l-1.1 .6M90.6 215.1l5.3 3M90.7 209.4a4 4 0 0 0 2.5 3.6 1.14 1.14 0 0 0 1.4-1.3M90.7 209.4a1.2 1.2 0 0 1 .6-1.2 1.2 1.2 0 0 1 1.4 .1 4.2 4.2 0 0 1 1.9 3.4M91.8 208.8a4 4 0 0 0 2.7 3.7M91.8 208.8l-1.1 .6"/>
<path d="M91.9 208.1l-.1 .7M94.6 211.7l3 1.7M97.6 213.4v3.7M97.6 213.4v-3.7l1.1 .6v3.7M98.7 212.8l-1.1 .6M98.7 214v3.7l-1.1-.6M98.7 214l14.8 8.5M98.7 216.5l-1.1 .6M99.6 202.4l.8-.4 3.5 6.1-.7 .4zM118.3 207.4l-.7 .5M118.6 207.3l-1 .6M118.6 207.3l1 1.6"/>
<path d="M119.4 206.8l1 1.7M119.4 206.8l-1.1 .6M119.4 206.8l-.8 .5M120.4 208.5l-.8 .4M120.7 208.9l8.4-5 1.5 .8 1-.6 14.2 8.1M120.7 208.9l1.4 .8-1.1 .6M120.7 208.9v1.2l.3 .2M121 210.3l14.1 8.1M121 210.3v1.2l14.1 8.1M127.9 201.9l1 1.8M128.9 203.7l-9.3 5.2M128.9 203.7l-8.5 4.8"/>
<path d="M128.9 201.3l-1 .6M135.1 218.4v1.2M136.2 217.8l1.4 .7M136.2 217.8l-1.1 .6M136.2 217.8v1.2M136.2 219l1.4 .8M136.2 219l-1.1 .6M137.6 218.5v1.3M138.3 219.4l-.7 .4M138.7 219.9l.9-.6-1 .6M138.7 219.8v.1M145.8 212.2l-1.1 .7 1.4 .8"/>
<path d="M145.8 212.2v1.3M146.1 213.7l-8.5 4.8M146.1 213.7h.1M147.8 212.8l.7 1.3M147.8 212.8l-10 5.8 .8 1.3M148.5 214.1l-9.9 5.8M148.8 212.2l-1 .6M148.8 212.2l.8 1.3M149.6 213.5l-1.1 .6M149.8 211.6l-1 .6M149.8 211.6l.8 1.3M149.9 210.9l1.1-.6v1.6"/>
<path d="M149.9 210.9v.4l1.1 .6M150.1 211.4l-.3 .2M150.6 212.9l-1 .6M159.1 208l-8.5 4.9M159.1 208l-1 .6 1-.6M159.1 208l-20.4 11.9M159.1 208l-.3-.5 .3 .5M49.1 222.7a5.3 5.3 0 0 1 6.2-.3 17.1 17.1 0 0 1 7.1 8.2M51.5 227.4a3.3 3.3 0 0 1 4 .7 9.1 9.1 0 0 1 3.4 7.6 2.39 2.39 0 0 1-3.4 2 8.9 8.9 0 0 1-4.9-8.5l.4-1.3zM52.3 227a4.4 4.4 0 0 0-.5 4.2 8.6 8.6 0 0 0 5.5 6.1h.9M61.3 231.2l17.8 10.2M62.4 230.6l-1.1 .6"/>
<path d="M62.4 230.6l17.8 10.2M85.7 230.6l14.1 8.2v1.2l-14.1-8.1zM86.7 231.2l-1 .7M91.9 225.5a1.82 1.82 0 0 1 2 2l-.2 .7a1.1 1.1 0 0 1-1.7-.6 1.65 1.65 0 0 1-.1-2.1zM91.9 229.6a1.82 1.82 0 0 1 2 2l-.2 .7a1.39 1.39 0 0 1-1.9-1.1 1.41 1.41 0 0 1 .1-1.6zM92.6 225.6a2.47 2.47 0 0 0 1.3 2.1M92.7 229.7a2.36 2.36 0 0 0 1.2 2.1M100.8 226.1l-1.1 .6M100.8 226.1l.7 1.3M102.5 239l10-5.9 .7 1.4-9.9 5.8zM103.2 224.7l.8 1.3-3.5 2-.8-1.3M103.2 224.7l-3.5 2"/>
<path d="M103.2 224.7l-2.4 1.4M103.6 238.4l-1.1 .6M103.6 238.4l.7 1.3M112.5 233.2l-8.9 5.2M113.5 222.5l.1 8.2M113.5 222.5v-8.2l1.1 .6v8.2M114.6 221.9l-1.1 .6M114.6 223.1l2.8 1.7M114.6 223.1v8.2l-1-.6M114.6 230.1l-1 .6M118.5 224.2a21 21 0 0 1-3.9 13.2 13.4 13.4 0 0 1-4.4 3.5M118.5 224.2l-1.1 .6"/>
<path d="M61.6 241.5l-1.2 .7M79.1 241.4a33.6 33.6 0 0 1 0 10.2M80.2 240.8a33.9 33.9 0 0 1 0 10.2l-1.1 .6M80.2 240.8l-1.1 .6"/>
</g>
<text font-size="8" x="397.4" y="243.7">A</text>
<text font-size="6.7" x="322.8" y="262.1">Plano Explosionado: Carga</text>
<g font-size="4.7">
<text x="42.7" y="8.6">1</text>
<text x="92.1" y="8.6">2</text>
<text x="141.5" y="8.6">3</text>
<text x="190.9" y="8.6">4</text>
<text x="240.2" y="8.6">5</text>
<text x="289.6" y="8.6">6</text>
<text x="339" y="8.6">7</text>
<text x="388.4" y="8.6">8</text>
<text x="20.8" y="29.9">A</text>
<text x="411.3" y="29.9">A</text>
<text x="289.1" y="33.8">29</text>
<text x="247.9" y="54">32</text>
<text x="217.9" y="68.4">27</text>
<text x="21.3" y="77.8">B</text>
<text x="411.3" y="77.8">B</text>
<text x="178.5" y="84.7">19</text>
<text x="398.3" y="95.8">24</text>
<text x="119.9" y="106.9">22</text>
<text x="20.7" y="125.5">C</text>
<text x="410.7" y="125.6">C</text>
<text x="370" y="128.8">28</text>
<text x="84.3" y="133.6">28</text>
<text x="54.4" y="151.6">26</text>
<text x="336.2" y="151.6">20</text>
<text x="21.3" y="173.4">D</text>
<text x="259.2" y="173.2">23</text>
<text x="410.9" y="173.4">D</text>
<text x="231.9" y="188.4">31</text>
<text x="206.7" y="211.9">21</text>
<text x="21.3" y="221.2">E</text>
<text x="411.3" y="221.2">E</text>
<text x="166.9" y="237.4">29</text>
<text x="119.9" y="254.1">25</text>
<text x="302.4" y="255.9">--</text>
<text x="21.3" y="269.1">F</text>
<text x="66.1" y="266.6">30</text>
<text x="411.3" y="269.1">F</text>
<text x="42.7" y="290.6">1</text>
<text x="92.1" y="290.6">2</text>
<text x="141.5" y="290.6">3</text>
<text x="190.9" y="290.6">4</text>
<text x="240.2" y="290.6">5</text>
<text x="289.6" y="290.6">6</text>
<text x="339" y="290.6">7</text>
<text x="390.4" y="290.6">8</text>
</g>
<text font-size="3.9" x="401.1" y="277.7">A3</text>
<text font-size="3.3" x="335.4" y="285.9">1:2</text>
<text font-size="3.2" x="325.7" y="245">Mantenimiento de Sistemas Mecatrónicos</text>
<g font-size="2.7">
<text x="327.4" y="235">ESCUELA DE INGENIERIA ELECTROMECANICA</text>
<text x="374.5" y="285.5">9</text>
<text x="382.5" y="285.5">9</text>
</g>
<g font-size="2">
<text x="391.8" y="235">REVISIÓN:</text>
<text x="322.8" y="241">CURSO:</text>
<text x="237.2" y="251.8">NOMBRE</text>
<text x="254.6" y="251.7">FIRMA</text>
<text x="268.9" y="251.9">FECHA</text>
<text x="277.9" y="251.9">ACABADO:</text>
<text x="223.1" y="255.9">DIBUJ.</text>
<text x="235.8" y="255.9">D.Aguilar</text>
<text x="266.2" y="255.9">08/06/2018</text>
<text x="322.8" y="252">DENOMINACIÓN</text>
<text x="223.3" y="260.1">VERIF.</text>
<text x="236.2" y="260.1">S.Mena</text>
<text x="266" y="260.3">08/06/2018</text>
<text x="278.5" y="262.2">REBARBAR Y</text>
<text x="223.3" y="264.2">APROB.</text>
<text x="223.3" y="268.6">FABR.</text>
<text x="235.8" y="264.2">C.Piedra</text>
<text x="266.3" y="264.5">08/06/2018</text>
<text x="278.5" y="264.7">ROMPER ARISTAS</text>
<text x="278.5" y="267.2">VIVAS</text>
<text x="224.5" y="272.8">SI NO SE INDICA LO CONTRARIO:</text>
<text x="224.5" y="275.3">LAS COTAS SE EXPRESAN EN MM</text>
<text x="278.5" y="272.3">MATERIAL:</text>
<text x="323" y="273.4">DESIGNACIÓN:</text>
<text x="398" y="272.3">FORMATO</text>
<text x="224.5" y="277.8">ACABADO SUPERFICIAL:</text>
<text x="224.5" y="280.3">TOLERANCIAS:</text>
<text x="226.1" y="282.8">LINEAL:</text>
<text x="226.2" y="285.3">ANGULAR:</text>
<text x="278.5" y="285.3">PESO: gramos</text>
<text x="322.9" y="285.3">ESCALA:</text>
<text x="367.1" y="285.5">HOJA</text>
<text x="377.5" y="285.5">DE</text>
</g>
</svg>
